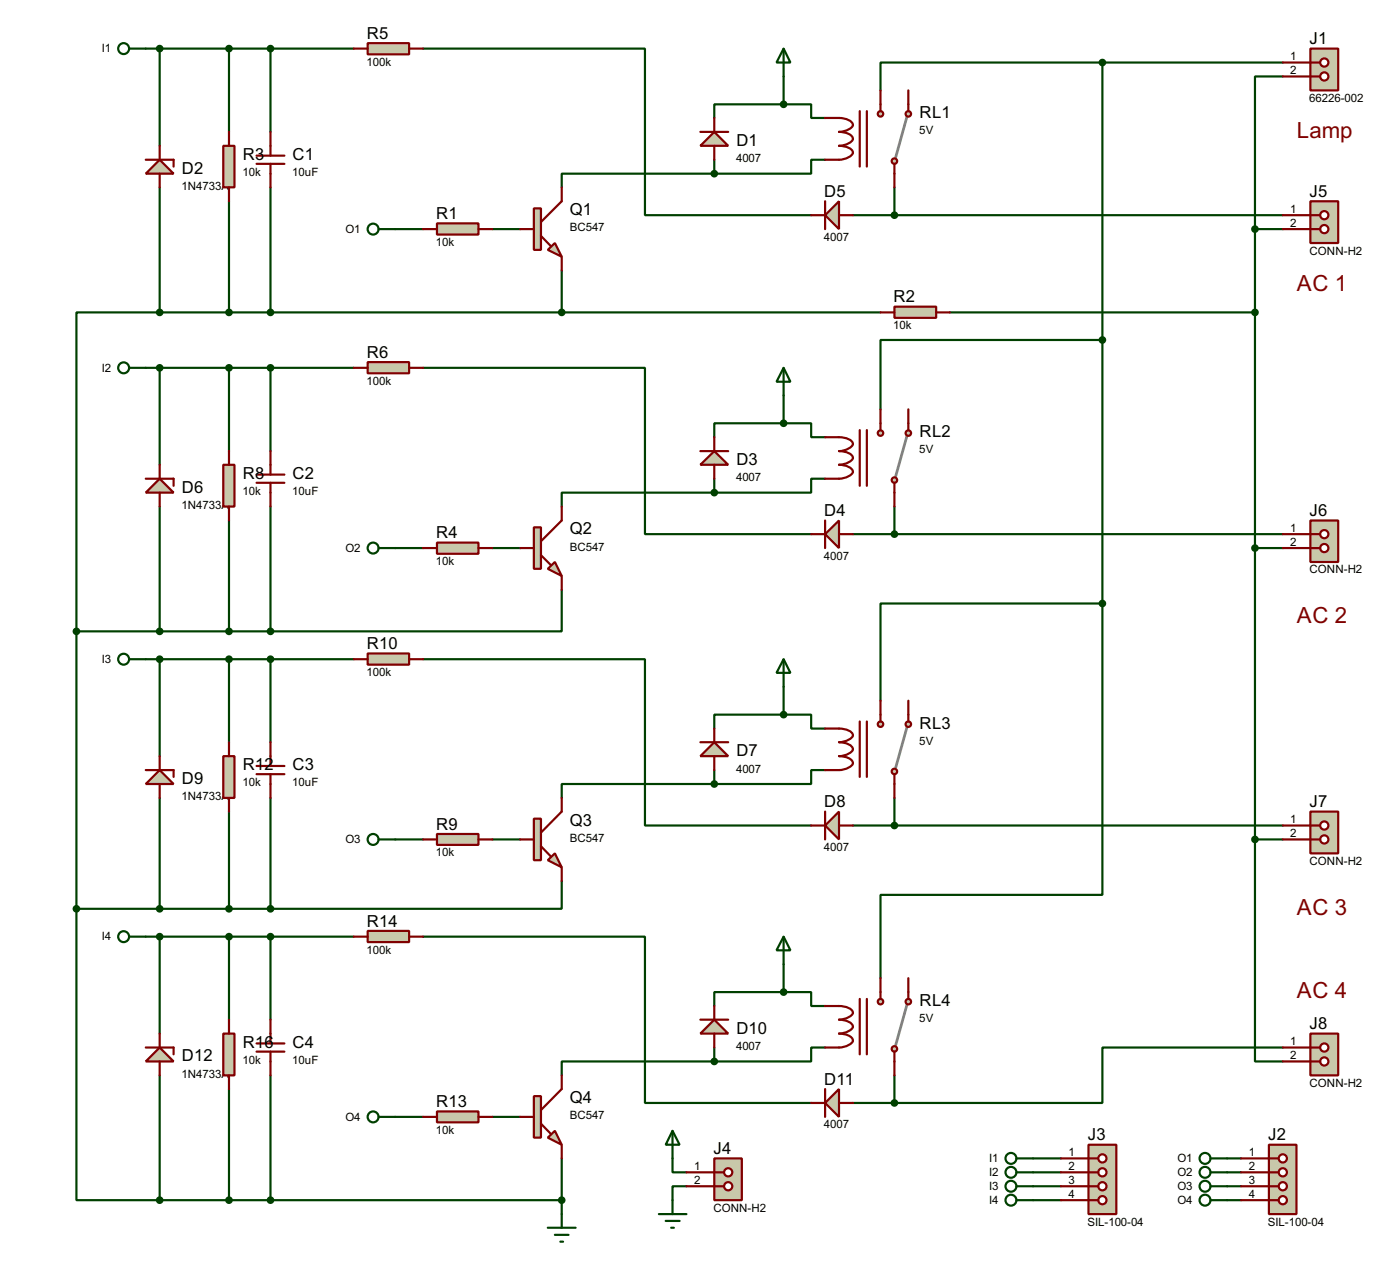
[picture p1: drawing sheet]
<svg xmlns="http://www.w3.org/2000/svg" width="256mm" height="231mm" viewBox="0 0 256 231" stroke-linecap="round" stroke-linejoin="round" font-family="sans-serif">
<g fill="none" stroke="#004000" stroke-width=".4">
<path d="M26.7 8.9h38.1M29.3 8.9v17.8M42 8.9v15.3M49.6 8.9v15.3M77.5 8.9h40.7v30.5h30.4M143.6 19.1h5v2.5h2.6M143.6 19.1h-12.7v2.5M143.6 14v5.1M202 11.5h-40.7v5.1M202 11.5v99M202 11.5h33M235 14h-5.1v28"/>
<path d="M29.3 34.3v22.9M42 36.9v20.3M49.6 34.3v22.9M130.9 31.8h-28v2.5M130.9 29.3v2.5M151.2 29.3h-2.6v2.5h-17.7M156.3 39.4h78.7M163.9 34.3v5.1M29.3 57.2h-15.3v58.4M29.3 57.2h132M72.4 42h5.1M90.2 42h5.1"/>
<path d="M102.9 49.6v7.6M174 57.2h55.9M229.9 42h5.1M229.9 42v111.7M26.7 67.4h38.1M29.3 67.4v17.7M42 67.4v15.2M49.6 67.4v15.2M77.5 67.4h40.7v30.4h30.4M143.6 77.5h5v2.6h2.6M143.6 77.5h-12.7v2.6M143.6 72.4v5.1"/>
<path d="M202 62.3h-40.7v12.7M29.3 92.8v22.8M42 95.3v20.3M49.6 92.8v22.8M130.9 90.2h-28v2.6M130.9 87.7v2.5M151.2 87.7h-2.6v2.5h-17.7M156.3 97.8h78.7M163.9 92.8v5M14 115.6h35.6M14 115.6v50.8M72.4 100.4h5.1"/>
<path d="M90.2 100.4h5.1M102.9 108v7.6h-53.3M202 110.5h-40.7v17.8M202 110.5v53.4h-40.7v15.2M229.9 100.4h5.1M26.7 120.7h38.1M29.3 120.7v17.8M42 120.7v15.2M49.6 120.7v15.2M77.5 120.7h40.7v30.5h30.4M143.6 130.9h5v2.5h2.6M143.6 130.9h-12.7v2.5"/>
<path d="M143.6 125.8v5.1M29.3 146.1v20.3M42 148.6v17.8M49.6 146.1v20.3M72.4 153.7h5.1M90.2 153.7h5.1M130.9 143.6h-28v2.5M130.9 141v2.6M151.2 141h-2.6v2.6h-17.7M156.3 151.2h78.7M163.9 146.1v5.1M229.9 153.7v40.7h5.1"/>
<path d="M229.9 153.7h5.1M14 166.4v53.4h15.3M14 166.4h35.6M26.7 171.5h38.1M29.3 171.5v17.8M42 171.5v15.2M49.6 171.5v15.2M77.5 171.5h40.7v30.5h30.4M102.9 161.3v5.1h-53.3M143.6 176.6v5.1M29.3 196.9v22.9M42 199.4v20.4"/>
<path d="M49.6 196.9v22.9M130.9 194.4h-28v2.5M130.9 191.8v2.6M143.6 181.7h5v2.5h2.6M143.6 181.7h-12.7v2.5M151.2 191.8h-2.6v2.6h-17.7M163.9 196.9v5.1M235 191.8h-33v10.2h-38.1M29.3 219.8h73.6M72.4 204.5h5.1M90.2 204.5h5.1M102.9 212.1v10.2"/>
<path d="M123.2 212.1v2.6h2.6M125.8 217.2h-2.6v2.6M156.3 202h7.6M189.3 219.8h5.1M189.3 212.1h5.1M189.3 214.7h5.1M189.3 217.2h5.1M224.8 219.8h2.6M224.8 212.1h2.6M224.8 214.7h2.6M224.8 217.2h2.6"/>
</g>
<path d="M166.2 21.4l-2.1 7.4" fill="none" stroke="#808080" stroke-width=".5"/>
<g fill="#c8c8aa" stroke="#800000" stroke-width=".4">
<circle cx="163.8" cy="29.5" r=".5"/>
<circle cx="166.4" cy="20.9" r=".5"/>
</g>
<path d="M166.4 19.1v1.3" fill="none" stroke="#800000" stroke-width=".4"/>
<circle cx="161.3" cy="20.9" r=".5" fill="#c8c8aa" stroke="#800000" stroke-width=".4"/>
<path d="M161.3 16.6v3.8M166.4 16.6v2.5M151.2 21.6a8.1 8.1 0 0 1 4.2 .4 .9 .9 0 0 1 .7 1.2 3.3 3.3 0 0 1-2.4 1 3.2 3.2 0 0 1 2.4 .9l.2 .4a2.75 2.75 0 0 1-2.6 1.2 3.3 3.3 0 0 1 2.4 .9 .9 .9 0 0 1-.7 1.2 7 7 0 0 1-4.2 .5M157.5 20.4v10.1M158.8 20.4v10.1M163.9 30v4.3" fill="none" stroke="#800000" stroke-width=".4"/>
<path d="M128.3 26.7l2.6-2.5 2.5 2.5z" fill="#c8c8aa" stroke="#800000" stroke-width=".4"/>
<path d="M128.3 24.2h5.1M130.9 21.6v2.6M130.9 26.7v2.6" fill="none" stroke="#800000" stroke-width=".4"/>
<path d="M100.4 45.8l1.3-1.3 1.2 2.5z" fill="#c8c8aa" stroke="#800000" stroke-width=".4"/>
<path d="M97.8 38.2h1.3v7.6h-1.3z" fill="#c8c8aa" stroke="#800000" stroke-width=".4"/>
<path d="M102.9 34.3v2.6l-3.8 3.8M95.3 42h2.5M99.1 43.2l1.8 1.8M102.9 47v2.6" fill="none" stroke="#800000" stroke-width=".4"/>
<path d="M80.1 40.9h7.6v2.1h-7.6z" fill="#c8c8aa" stroke="#800000" stroke-width=".4"/>
<path d="M77.5 42h2.6M87.7 42h2.5" fill="none" stroke="#800000" stroke-width=".4"/>
<g fill="#004000" stroke="#004000" stroke-width=".4">
<circle cx="143.5" cy="19.1" r=".5"/>
<circle cx="130.8" cy="31.8" r=".5"/>
</g>
<path d="M143.6 8.9l1.2 2.6h-2.5zM143.6 8.9v5.1" fill="none" stroke="#004000" stroke-width=".4"/>
<path d="M67.4 7.9h7.6v2.1h-7.6z" fill="#c8c8aa" stroke="#800000" stroke-width=".4"/>
<path d="M64.8 8.9h2.6M75 8.9h2.5" fill="none" stroke="#800000" stroke-width=".4"/>
<path d="M151.2 39.4l2.5-2.5v5.1z" fill="#c8c8aa" stroke="#800000" stroke-width=".4"/>
<path d="M148.6 39.4h2.6M151.2 36.9v5.1M153.7 39.4h2.6" fill="none" stroke="#800000" stroke-width=".4"/>
<path d="M163.9 56.2h7.6v2h-7.6z" fill="#c8c8aa" stroke="#800000" stroke-width=".4"/>
<path d="M161.3 57.2h2.6M171.5 57.2h2.5" fill="none" stroke="#800000" stroke-width=".4"/>
<circle cx="102.9" cy="57.2" r=".5" fill="#004000" stroke="#004000" stroke-width=".4"/>
<path d="M29.3 29.3l2.5 2.5h-5.1z" fill="#c8c8aa" stroke="#800000" stroke-width=".4"/>
<path d="M26.7 29.3h5.1v1.2M29.3 26.7v2.6M29.3 31.8v2.5M47 28.5h5.1M47 30h5.1M49.6 24.2v4.3M49.6 30v4.3" fill="none" stroke="#800000" stroke-width=".4"/>
<g fill="#004000" stroke="#004000" stroke-width=".4">
<circle cx="49.5" cy="8.9" r=".5"/>
<circle cx="49.5" cy="57.2" r=".5"/>
</g>
<path d="M40.9 26.7h2.1v7.6h-2.1z" fill="#c8c8aa" stroke="#800000" stroke-width=".4"/>
<path d="M42 24.2v2.5M42 34.3v2.6" fill="none" stroke="#800000" stroke-width=".4"/>
<g fill="#004000" stroke="#004000" stroke-width=".4">
<circle cx="41.9" cy="8.9" r=".5"/>
<circle cx="41.9" cy="57.2" r=".5"/>
</g>
<path d="M166.2 79.8l-2.1 7.4" fill="none" stroke="#808080" stroke-width=".5"/>
<g fill="#c8c8aa" stroke="#800000" stroke-width=".4">
<circle cx="163.8" cy="87.9" r=".5"/>
<circle cx="166.4" cy="79.3" r=".5"/>
</g>
<path d="M166.4 77.5v1.3" fill="none" stroke="#800000" stroke-width=".4"/>
<circle cx="161.3" cy="79.3" r=".5" fill="#c8c8aa" stroke="#800000" stroke-width=".4"/>
<path d="M157.5 78.8v10.2M158.8 78.8v10.2M161.3 75v3.8M166.4 75v2.5M151.2 80.1a8.7 8.7 0 0 1 4.2 .3 .87 .87 0 0 1 .7 1.2 3.3 3.3 0 0 1-2.4 1 3.3 3.3 0 0 1 2.4 .9l.2 .4a2.75 2.75 0 0 1-2.6 1.2 2.37 2.37 0 0 1 2.6 1.3 2.75 2.75 0 0 1-2.6 1.3h-2.5M163.9 88.4v4.4" fill="none" stroke="#800000" stroke-width=".4"/>
<path d="M128.3 85.1l2.6-2.5 2.5 2.5z" fill="#c8c8aa" stroke="#800000" stroke-width=".4"/>
<path d="M128.3 82.6h5.1M130.9 80.1v2.5M130.9 85.1v2.6" fill="none" stroke="#800000" stroke-width=".4"/>
<path d="M100.4 104.2l1.3-1.3 1.2 2.6z" fill="#c8c8aa" stroke="#800000" stroke-width=".4"/>
<path d="M97.8 96.6h1.3v7.6h-1.3z" fill="#c8c8aa" stroke="#800000" stroke-width=".4"/>
<path d="M102.9 92.8v2.5l-3.8 3.8M95.3 100.4h2.5M99.1 101.7l1.8 1.7M102.9 105.5v2.5" fill="none" stroke="#800000" stroke-width=".4"/>
<path d="M80.1 99.4h7.6v2h-7.6z" fill="#c8c8aa" stroke="#800000" stroke-width=".4"/>
<path d="M77.5 100.4h2.6M87.7 100.4h2.5" fill="none" stroke="#800000" stroke-width=".4"/>
<g fill="#004000" stroke="#004000" stroke-width=".4">
<circle cx="143.5" cy="77.5" r=".5"/>
<circle cx="130.8" cy="90.2" r=".5"/>
</g>
<path d="M143.6 67.4l1.2 2.5h-2.5zM143.6 67.4v5" fill="none" stroke="#004000" stroke-width=".4"/>
<path d="M67.4 66.3h7.6v2.1h-7.6z" fill="#c8c8aa" stroke="#800000" stroke-width=".4"/>
<path d="M64.8 67.4h2.6M75 67.4h2.5" fill="none" stroke="#800000" stroke-width=".4"/>
<path d="M151.2 97.8l2.5-2.5v5.1z" fill="#c8c8aa" stroke="#800000" stroke-width=".4"/>
<path d="M148.6 97.8h2.6M151.2 95.3v5.1M153.7 97.8h2.6" fill="none" stroke="#800000" stroke-width=".4"/>
<path d="M29.3 87.7l2.5 2.5h-5.1z" fill="#c8c8aa" stroke="#800000" stroke-width=".4"/>
<path d="M26.7 87.7h5.1v1.3M29.3 85.1v2.6M29.3 90.2v2.6M47 86.9h5.1M47 88.4h5.1M49.6 82.6v4.3M49.6 88.4v4.4" fill="none" stroke="#800000" stroke-width=".4"/>
<g fill="#004000" stroke="#004000" stroke-width=".4">
<circle cx="49.5" cy="67.4" r=".5"/>
<circle cx="49.5" cy="115.6" r=".5"/>
</g>
<path d="M40.9 85.1h2.1v7.7h-2.1z" fill="#c8c8aa" stroke="#800000" stroke-width=".4"/>
<path d="M42 82.6v2.5M42 92.8v2.5" fill="none" stroke="#800000" stroke-width=".4"/>
<g fill="#004000" stroke="#004000" stroke-width=".4">
<circle cx="41.9" cy="67.4" r=".5"/>
<circle cx="41.9" cy="115.6" r=".5"/>
</g>
<path d="M166.2 133.2l-2.1 7.3" fill="none" stroke="#808080" stroke-width=".5"/>
<g fill="#c8c8aa" stroke="#800000" stroke-width=".4">
<circle cx="163.8" cy="141.3" r=".5"/>
<circle cx="166.4" cy="132.6" r=".5"/>
</g>
<path d="M166.4 130.9v1.2" fill="none" stroke="#800000" stroke-width=".4"/>
<circle cx="161.3" cy="132.6" r=".5" fill="#c8c8aa" stroke="#800000" stroke-width=".4"/>
<path d="M151.2 133.4a8.7 8.7 0 0 1 4.2 .3 .87 .87 0 0 1 .7 1.2 3.3 3.3 0 0 1-2.4 1 2.37 2.37 0 0 1 2.6 1.3 2.75 2.75 0 0 1-2.6 1.3 3.2 3.2 0 0 1 2.4 .9l.2 .4a2.75 2.75 0 0 1-2.6 1.2h-2.5M157.5 132.1v10.2M158.8 132.1v10.2M161.3 128.3v3.8M166.4 128.3v2.6M163.9 141.8v4.3" fill="none" stroke="#800000" stroke-width=".4"/>
<path d="M130.9 135.9l2.5 2.6h-5.1z" fill="#c8c8aa" stroke="#800000" stroke-width=".4"/>
<path d="M128.3 135.9h5.1M130.9 133.4v2.5M130.9 138.5v2.5" fill="none" stroke="#800000" stroke-width=".4"/>
<path d="M100.4 157.5l1.3-1.2 1.2 2.5z" fill="#c8c8aa" stroke="#800000" stroke-width=".4"/>
<path d="M97.8 149.9h1.3v7.6h-1.3z" fill="#c8c8aa" stroke="#800000" stroke-width=".4"/>
<path d="M95.3 153.7h2.5M99.1 155l1.8 1.8M102.9 146.1v2.5l-3.8 3.9M102.9 158.8v2.5" fill="none" stroke="#800000" stroke-width=".4"/>
<path d="M80.1 152.7h7.6v2h-7.6z" fill="#c8c8aa" stroke="#800000" stroke-width=".4"/>
<path d="M77.5 153.7h2.6M87.7 153.7h2.5" fill="none" stroke="#800000" stroke-width=".4"/>
<g fill="#004000" stroke="#004000" stroke-width=".4">
<circle cx="143.5" cy="130.9" r=".5"/>
<circle cx="130.8" cy="143.6" r=".5"/>
</g>
<path d="M143.6 120.7l1.2 2.5h-2.5zM143.6 120.7v5.1" fill="none" stroke="#004000" stroke-width=".4"/>
<path d="M67.4 119.7h7.6v2h-7.6z" fill="#c8c8aa" stroke="#800000" stroke-width=".4"/>
<path d="M64.8 120.7h2.6M75 120.7h2.5" fill="none" stroke="#800000" stroke-width=".4"/>
<path d="M153.7 148.6v5.1l-2.5-2.5z" fill="#c8c8aa" stroke="#800000" stroke-width=".4"/>
<path d="M148.6 151.2h2.6M151.2 148.6v5.1M153.7 151.2h2.6" fill="none" stroke="#800000" stroke-width=".4"/>
<path d="M26.7 143.6l2.6-2.6 2.5 2.6z" fill="#c8c8aa" stroke="#800000" stroke-width=".4"/>
<path d="M29.3 138.5v2.5M49.6 135.9v4.4M26.7 141h5.1v1.3M29.3 143.6v2.5M47 140.3h5.1M47 141.8h5.1M49.6 141.8v4.3" fill="none" stroke="#800000" stroke-width=".4"/>
<g fill="#004000" stroke="#004000" stroke-width=".4">
<circle cx="49.5" cy="120.7" r=".5"/>
<circle cx="49.5" cy="166.4" r=".5"/>
</g>
<path d="M40.9 138.5h2.1v7.6h-2.1z" fill="#c8c8aa" stroke="#800000" stroke-width=".4"/>
<path d="M42 135.9v2.6M42 146.1v2.5" fill="none" stroke="#800000" stroke-width=".4"/>
<g fill="#004000" stroke="#004000" stroke-width=".4">
<circle cx="41.9" cy="120.7" r=".5"/>
<circle cx="41.9" cy="166.4" r=".5"/>
</g>
<path d="M166.2 184l-2.1 7.3" fill="none" stroke="#808080" stroke-width=".5"/>
<g fill="#c8c8aa" stroke="#800000" stroke-width=".4">
<circle cx="163.8" cy="192.1" r=".5"/>
<circle cx="166.4" cy="183.4" r=".5"/>
</g>
<path d="M166.4 181.7v1.2" fill="none" stroke="#800000" stroke-width=".4"/>
<circle cx="161.3" cy="183.4" r=".5" fill="#c8c8aa" stroke="#800000" stroke-width=".4"/>
<path d="M161.3 179.1v3.8M166.4 179.1v2.6M151.2 184.2a8.7 8.7 0 0 1 4.2 .3 .87 .87 0 0 1 .7 1.2 3.3 3.3 0 0 1-2.4 1 2.37 2.37 0 0 1 2.6 1.3 2.75 2.75 0 0 1-2.6 1.3 3.2 3.2 0 0 1 2.4 .9l.2 .4a2.75 2.75 0 0 1-2.6 1.2h-2.5M157.5 182.9v10.2M158.8 182.9v10.2M163.9 192.6v4.3" fill="none" stroke="#800000" stroke-width=".4"/>
<path d="M128.3 189.3l2.6-2.6 2.5 2.6z" fill="#c8c8aa" stroke="#800000" stroke-width=".4"/>
<path d="M128.3 186.7h5.1M130.9 184.2v2.5M130.9 189.3v2.5" fill="none" stroke="#800000" stroke-width=".4"/>
<path d="M100.4 208.3l1.3-1.2 1.2 2.5z" fill="#c8c8aa" stroke="#800000" stroke-width=".4"/>
<path d="M97.8 200.7h1.3v7.6h-1.3z" fill="#c8c8aa" stroke="#800000" stroke-width=".4"/>
<path d="M102.9 196.9v2.5l-3.8 3.9M95.3 204.5h2.5M99.1 205.8l1.8 1.8M102.9 209.6v2.5" fill="none" stroke="#800000" stroke-width=".4"/>
<path d="M80.1 203.5h7.6v2h-7.6z" fill="#c8c8aa" stroke="#800000" stroke-width=".4"/>
<path d="M77.5 204.5h2.6M87.7 204.5h2.5" fill="none" stroke="#800000" stroke-width=".4"/>
<g fill="#004000" stroke="#004000" stroke-width=".4">
<circle cx="143.5" cy="181.7" r=".5"/>
<circle cx="130.8" cy="194.4" r=".5"/>
</g>
<path d="M143.6 171.5l1.2 2.5h-2.5zM143.6 171.5v5.1" fill="none" stroke="#004000" stroke-width=".4"/>
<path d="M67.4 170.5h7.6v2h-7.6z" fill="#c8c8aa" stroke="#800000" stroke-width=".4"/>
<path d="M64.8 171.5h2.6M75 171.5h2.5" fill="none" stroke="#800000" stroke-width=".4"/>
<path d="M153.7 199.4v5.1l-2.5-2.5z" fill="#c8c8aa" stroke="#800000" stroke-width=".4"/>
<path d="M151.2 199.4v5.1M148.6 202h2.6M153.7 202h2.6" fill="none" stroke="#800000" stroke-width=".4"/>
<path d="M29.3 191.8l2.5 2.6h-5.1z" fill="#c8c8aa" stroke="#800000" stroke-width=".4"/>
<path d="M26.7 191.8h5.1v1.3M29.3 189.3v2.5M29.3 194.4v2.5M47 191.1h5.1M47 192.6h5.1M49.6 186.7v4.4M49.6 192.6v4.3" fill="none" stroke="#800000" stroke-width=".4"/>
<g fill="#004000" stroke="#004000" stroke-width=".4">
<circle cx="49.5" cy="171.5" r=".5"/>
<circle cx="49.5" cy="219.8" r=".5"/>
</g>
<path d="M40.9 189.3h2.1v7.6h-2.1z" fill="#c8c8aa" stroke="#800000" stroke-width=".4"/>
<path d="M42 186.7v2.6M42 196.9v2.5" fill="none" stroke="#800000" stroke-width=".4"/>
<g fill="#004000" stroke="#004000" stroke-width=".4">
<circle cx="41.9" cy="171.5" r=".5"/>
<circle cx="41.9" cy="219.8" r=".5"/>
<circle cx="229.9" cy="57.2" r=".5"/>
<circle cx="29.2" cy="115.6" r=".5"/>
<circle cx="29.2" cy="57.2" r=".5"/>
<circle cx="29.2" cy="166.4" r=".5"/>
<circle cx="14" cy="115.6" r=".5"/>
<circle cx="29.2" cy="219.8" r=".5"/>
<circle cx="14" cy="166.4" r=".5"/>
<circle cx="102.9" cy="219.8" r=".5"/>
<circle cx="201.9" cy="62.3" r=".5"/>
<circle cx="201.9" cy="110.5" r=".5"/>
<circle cx="163.8" cy="202" r=".5"/>
<circle cx="29.2" cy="8.9" r=".5"/>
<circle cx="29.2" cy="67.4" r=".5"/>
<circle cx="29.2" cy="120.7" r=".5"/>
<circle cx="29.2" cy="171.5" r=".5"/>
</g>
<g fill="none" stroke="#004000" stroke-width=".4">
<path d="M23.7 8.9h3M69.4 42h3M23.7 67.4h3M69.4 100.4h3M23.7 120.7h3M69.4 153.7h3M23.7 171.5h3M69.4 204.5h3M100.4 224.8h5.1M101.7 226.1h2.5M102.7 227.4h.5M102.9 222.3v2.5"/>
<circle cx="22.6" cy="8.9" r="1"/>
<circle cx="68.3" cy="42" r="1"/>
<circle cx="22.6" cy="67.4" r="1"/>
<circle cx="68.3" cy="100.4" r="1"/>
<circle cx="22.6" cy="120.7" r="1"/>
<circle cx="68.3" cy="153.7" r="1"/>
<circle cx="22.6" cy="171.5" r="1"/>
<circle cx="68.3" cy="204.5" r="1"/>
</g>
<path d="M240.1 8.9h5.1v7.7h-5.1z" fill="#c8c8aa" stroke="#800000" stroke-width=".4"/>
<path d="M240.1 11.5h1.8" fill="none" stroke="#800000" stroke-width=".4"/>
<circle cx="242.6" cy="11.5" r=".75" fill="#feffff" stroke="#800000" stroke-width=".4"/>
<path d="M240.1 14h1.8" fill="none" stroke="#800000" stroke-width=".4"/>
<circle cx="242.6" cy="14" r=".75" fill="#feffff" stroke="#800000" stroke-width=".4"/>
<path d="M235 11.5h5.1M235 14h5.1" fill="none" stroke="#800000" stroke-width=".4"/>
<circle cx="201.9" cy="11.5" r=".5" fill="#004000" stroke="#004000" stroke-width=".4"/>
<path d="M232.5 209.6h5v12.7h-5z" fill="#c8c8aa" stroke="#800000" stroke-width=".4"/>
<path d="M232.5 212.1h1.7" fill="none" stroke="#800000" stroke-width=".4"/>
<circle cx="235" cy="214.7" r=".75" fill="#feffff" stroke="#800000" stroke-width=".4"/>
<path d="M232.5 214.7h1.7" fill="none" stroke="#800000" stroke-width=".4"/>
<circle cx="235" cy="217.2" r=".75" fill="#feffff" stroke="#800000" stroke-width=".4"/>
<path d="M232.5 217.2h1.7" fill="none" stroke="#800000" stroke-width=".4"/>
<circle cx="235" cy="219.8" r=".75" fill="#feffff" stroke="#800000" stroke-width=".4"/>
<path d="M232.5 219.8h1.7" fill="none" stroke="#800000" stroke-width=".4"/>
<circle cx="235" cy="212.1" r=".75" fill="#feffff" stroke="#800000" stroke-width=".4"/>
<path d="M227.4 212.1h5.1M227.4 214.7h5.1M227.4 217.2h5.1M227.4 219.8h5.1" fill="none" stroke="#800000" stroke-width=".4"/>
<path d="M199.4 209.6h5.1v12.7h-5.1z" fill="#c8c8aa" stroke="#800000" stroke-width=".4"/>
<path d="M199.4 212.1h1.8" fill="none" stroke="#800000" stroke-width=".4"/>
<circle cx="201.9" cy="214.7" r=".75" fill="#feffff" stroke="#800000" stroke-width=".4"/>
<path d="M199.4 214.7h1.8" fill="none" stroke="#800000" stroke-width=".4"/>
<circle cx="201.9" cy="217.2" r=".75" fill="#feffff" stroke="#800000" stroke-width=".4"/>
<path d="M199.4 217.2h1.8" fill="none" stroke="#800000" stroke-width=".4"/>
<circle cx="201.9" cy="219.8" r=".75" fill="#feffff" stroke="#800000" stroke-width=".4"/>
<path d="M199.4 219.8h1.8" fill="none" stroke="#800000" stroke-width=".4"/>
<circle cx="201.9" cy="212.1" r=".75" fill="#feffff" stroke="#800000" stroke-width=".4"/>
<path d="M194.4 212.1h5M194.4 214.7h5M194.4 217.2h5M194.4 219.8h5" fill="none" stroke="#800000" stroke-width=".4"/>
<g fill="none" stroke="#004000" stroke-width=".4">
<path d="M186.2 212.1h3.1M186.2 214.7h3.1M186.2 217.2h3.1M186.2 219.8h3.1M221.8 212.1h3M221.8 214.7h3M221.8 217.2h3M221.8 219.8h3"/>
<circle cx="185.2" cy="212.1" r="1"/>
<circle cx="185.2" cy="219.8" r="1"/>
<circle cx="185.2" cy="214.7" r="1"/>
<circle cx="185.2" cy="217.2" r="1"/>
<circle cx="220.7" cy="214.7" r="1"/>
<circle cx="220.7" cy="212.1" r="1"/>
<circle cx="220.7" cy="219.8" r="1"/>
<circle cx="220.7" cy="217.2" r="1"/>
</g>
<path d="M130.9 212.1h5v7.7h-5z" fill="#c8c8aa" stroke="#800000" stroke-width=".4"/>
<path d="M130.9 214.7h1.7" fill="none" stroke="#800000" stroke-width=".4"/>
<circle cx="133.4" cy="217.2" r=".75" fill="#feffff" stroke="#800000" stroke-width=".4"/>
<path d="M130.9 217.2h1.7" fill="none" stroke="#800000" stroke-width=".4"/>
<circle cx="133.4" cy="214.7" r=".75" fill="#feffff" stroke="#800000" stroke-width=".4"/>
<path d="M125.8 214.7h5.1M125.8 217.2h5.1" fill="none" stroke="#800000" stroke-width=".4"/>
<path d="M123.2 207.1l1.3 2.5h-2.5zM123.2 207.1v5M123.2 219.8v2.5M120.7 222.3h5.1M122 223.6h2.5M123 224.8h.5" fill="none" stroke="#004000" stroke-width=".4"/>
<path d="M240.1 36.9h5.1v7.6h-5.1z" fill="#c8c8aa" stroke="#800000" stroke-width=".4"/>
<path d="M240.1 39.4h1.8" fill="none" stroke="#800000" stroke-width=".4"/>
<circle cx="242.6" cy="42" r=".75" fill="#feffff" stroke="#800000" stroke-width=".4"/>
<path d="M240.1 42h1.8" fill="none" stroke="#800000" stroke-width=".4"/>
<circle cx="242.6" cy="39.4" r=".75" fill="#feffff" stroke="#800000" stroke-width=".4"/>
<path d="M235 39.4h5.1M235 42h5.1" fill="none" stroke="#800000" stroke-width=".4"/>
<g fill="#004000" stroke="#004000" stroke-width=".4">
<circle cx="163.8" cy="39.4" r=".5"/>
<circle cx="229.9" cy="42" r=".5"/>
</g>
<path d="M240.1 95.3h5.1v7.6h-5.1z" fill="#c8c8aa" stroke="#800000" stroke-width=".4"/>
<path d="M240.1 97.8h1.8" fill="none" stroke="#800000" stroke-width=".4"/>
<circle cx="242.6" cy="100.4" r=".75" fill="#feffff" stroke="#800000" stroke-width=".4"/>
<path d="M240.1 100.4h1.8" fill="none" stroke="#800000" stroke-width=".4"/>
<circle cx="242.6" cy="97.8" r=".75" fill="#feffff" stroke="#800000" stroke-width=".4"/>
<path d="M235 97.8h5.1M235 100.4h5.1" fill="none" stroke="#800000" stroke-width=".4"/>
<g fill="#004000" stroke="#004000" stroke-width=".4">
<circle cx="163.8" cy="97.8" r=".5"/>
<circle cx="229.9" cy="100.4" r=".5"/>
</g>
<path d="M240.1 148.6h5.1v7.7h-5.1z" fill="#c8c8aa" stroke="#800000" stroke-width=".4"/>
<path d="M240.1 151.2h1.8" fill="none" stroke="#800000" stroke-width=".4"/>
<circle cx="242.6" cy="153.7" r=".75" fill="#feffff" stroke="#800000" stroke-width=".4"/>
<path d="M240.1 153.7h1.8" fill="none" stroke="#800000" stroke-width=".4"/>
<circle cx="242.6" cy="151.2" r=".75" fill="#feffff" stroke="#800000" stroke-width=".4"/>
<path d="M235 151.2h5.1M235 153.7h5.1" fill="none" stroke="#800000" stroke-width=".4"/>
<g fill="#004000" stroke="#004000" stroke-width=".4">
<circle cx="163.8" cy="151.2" r=".5"/>
<circle cx="229.9" cy="153.7" r=".5"/>
</g>
<path d="M240.1 189.3h5.1v7.6h-5.1z" fill="#c8c8aa" stroke="#800000" stroke-width=".4"/>
<path d="M240.1 191.8h1.8" fill="none" stroke="#800000" stroke-width=".4"/>
<circle cx="242.6" cy="194.4" r=".75" fill="#feffff" stroke="#800000" stroke-width=".4"/>
<path d="M240.1 194.4h1.8" fill="none" stroke="#800000" stroke-width=".4"/>
<circle cx="242.6" cy="191.8" r=".75" fill="#feffff" stroke="#800000" stroke-width=".4"/>
<path d="M235 191.8h5.1M235 194.4h5.1" fill="none" stroke="#800000" stroke-width=".4"/>
<g font-size="4.6" fill="#800000">
<text x="237.6" y="25.3">Lamp</text>
<text x="237.6" y="53.2">AC 1</text>
<text x="237.6" y="114.2">AC 2</text>
<text x="237.6" y="167.5">AC 3</text>
<text x="237.6" y="182.7">AC 4</text>
</g>
<g font-size="3.4">
<text x="67.2" y="7.1">R5</text>
<text x="239.9" y="8.1">J1</text>
<text x="168.5" y="21.6">RL1</text>
<text x="44.5" y="29.3">R3</text>
<text x="53.6" y="29.3">C1</text>
<text x="134.9" y="26.7">D1</text>
<text x="33.3" y="31.8">D2</text>
<text x="79.9" y="40.1">R1</text>
<text x="104.4" y="39.4">Q1</text>
<text x="151" y="36">D5</text>
<text x="239.9" y="36">J5</text>
<text x="163.7" y="55.4">R2</text>
<text x="67.2" y="65.5">R6</text>
<text x="168.5" y="80.1">RL2</text>
<text x="44.5" y="87.7">R8</text>
<text x="53.6" y="87.7">C2</text>
<text x="134.9" y="85.2">D3</text>
<text x="33.3" y="90.2">D6</text>
<text x="151" y="94.5">D4</text>
<text x="239.9" y="94.5">J6</text>
<text x="79.9" y="98.6">R4</text>
<text x="104.4" y="97.9">Q2</text>
<text x="67.2" y="118.9">R10</text>
<text x="168.5" y="133.4">RL3</text>
<text x="33.3" y="143.6">D9</text>
<text x="44.5" y="141">R12</text>
<text x="53.6" y="141">C3</text>
<text x="134.9" y="138.5">D7</text>
<text x="151" y="147.8">D8</text>
<text x="239.9" y="147.8">J7</text>
<text x="79.9" y="151.9">R9</text>
<text x="104.4" y="151.2">Q3</text>
<text x="67.2" y="169.7">R14</text>
<text x="168.5" y="184.2">RL4</text>
<text x="44.5" y="191.8">R16</text>
<text x="53.6" y="191.8">C4</text>
<text x="134.9" y="189.3">D10</text>
<text x="239.9" y="188.5">J8</text>
<text x="33.3" y="194.4">D12</text>
<text x="79.9" y="202.7">R13</text>
<text x="104.4" y="202">Q4</text>
<text x="151" y="198.6">D11</text>
<text x="199.3" y="208.8">J3</text>
<text x="232.3" y="208.8">J2</text>
<text x="130.7" y="211.3">J4</text>
</g>
<g font-size="2.4">
<text x="18.7" y="9.6">I1</text>
<text x="236.4" y="11">1</text>
<text x="67.2" y="12">100k</text>
<text x="236.4" y="13.6">2</text>
<text x="239.9" y="18.7">66226-002</text>
<text x="134.9" y="29.6">4007</text>
<text x="168.4" y="24.6">5V</text>
<text x="33.3" y="34.8">1N4733A</text>
<text x="44.5" y="32.2">10k</text>
<text x="53.6" y="32.2">10uF</text>
<text x="236.4" y="39">1</text>
<text x="236.4" y="41.6">2</text>
<text x="63.3" y="42.7">O1</text>
<text x="79.9" y="45.1">10k</text>
<text x="104.4" y="42.3">BC547</text>
<text x="151" y="44.1">4007</text>
<text x="239.9" y="46.6">CONN-H2</text>
<text x="163.7" y="60.3">10k</text>
<text x="18.7" y="68.1">I2</text>
<text x="67.2" y="70.5">100k</text>
<text x="168.4" y="83">5V</text>
<text x="134.9" y="88.1">4007</text>
<text x="33.3" y="93.2">1N4733A</text>
<text x="44.5" y="90.7">10k</text>
<text x="53.6" y="90.7">10uF</text>
<text x="63.3" y="101.1">O2</text>
<text x="104.4" y="100.8">BC547</text>
<text x="236.4" y="97.4">1</text>
<text x="236.4" y="100">2</text>
<text x="79.9" y="103.5">10k</text>
<text x="151" y="102.5">4007</text>
<text x="239.9" y="105">CONN-H2</text>
<text x="18.7" y="121.4">I3</text>
<text x="67.2" y="123.8">100k</text>
<text x="168.4" y="136.4">5V</text>
<text x="44.5" y="144">10k</text>
<text x="53.6" y="144">10uF</text>
<text x="134.9" y="141.5">4007</text>
<text x="33.3" y="146.5">1N4733A</text>
<text x="63.3" y="154.4">O3</text>
<text x="104.4" y="154.2">BC547</text>
<text x="151" y="155.8">4007</text>
<text x="236.4" y="150.8">1</text>
<text x="236.4" y="153.3">2</text>
<text x="79.9" y="156.8">10k</text>
<text x="239.9" y="158.4">CONN-H2</text>
<text x="18.7" y="172.2">I4</text>
<text x="67.2" y="174.6">100k</text>
<text x="168.4" y="187.2">5V</text>
<text x="236.4" y="191.4">1</text>
<text x="33.3" y="197.3">1N4733A</text>
<text x="44.5" y="194.7">10k</text>
<text x="53.6" y="194.7">10uF</text>
<text x="134.9" y="192.3">4007</text>
<text x="236.4" y="194">2</text>
<text x="239.9" y="199">CONN-H2</text>
<text x="63.3" y="205.2">O4</text>
<text x="79.9" y="207.6">10k</text>
<text x="104.4" y="205">BC547</text>
<text x="151" y="206.6">4007</text>
<text x="127.2" y="214.3">1</text>
<text x="181.2" y="212.8">I1</text>
<text x="181.2" y="215.4">I2</text>
<text x="195.8" y="211.7">1</text>
<text x="195.8" y="214.3">2</text>
<text x="215.7" y="212.8">O1</text>
<text x="215.7" y="215.4">O2</text>
<text x="228.8" y="211.7">1</text>
<text x="228.8" y="214.3">2</text>
<text x="127.2" y="216.8">2</text>
<text x="130.7" y="221.9">CONN-H2</text>
<text x="181.2" y="217.9">I3</text>
<text x="181.2" y="220.5">I4</text>
<text x="195.8" y="216.8">3</text>
<text x="195.8" y="219.4">4</text>
<text x="215.7" y="217.9">O3</text>
<text x="215.7" y="220.5">O4</text>
<text x="228.8" y="216.8">3</text>
<text x="228.8" y="219.4">4</text>
<text x="199.2" y="224.4">SIL-100-04</text>
<text x="232.3" y="224.4">SIL-100-04</text>
</g>
</svg>
